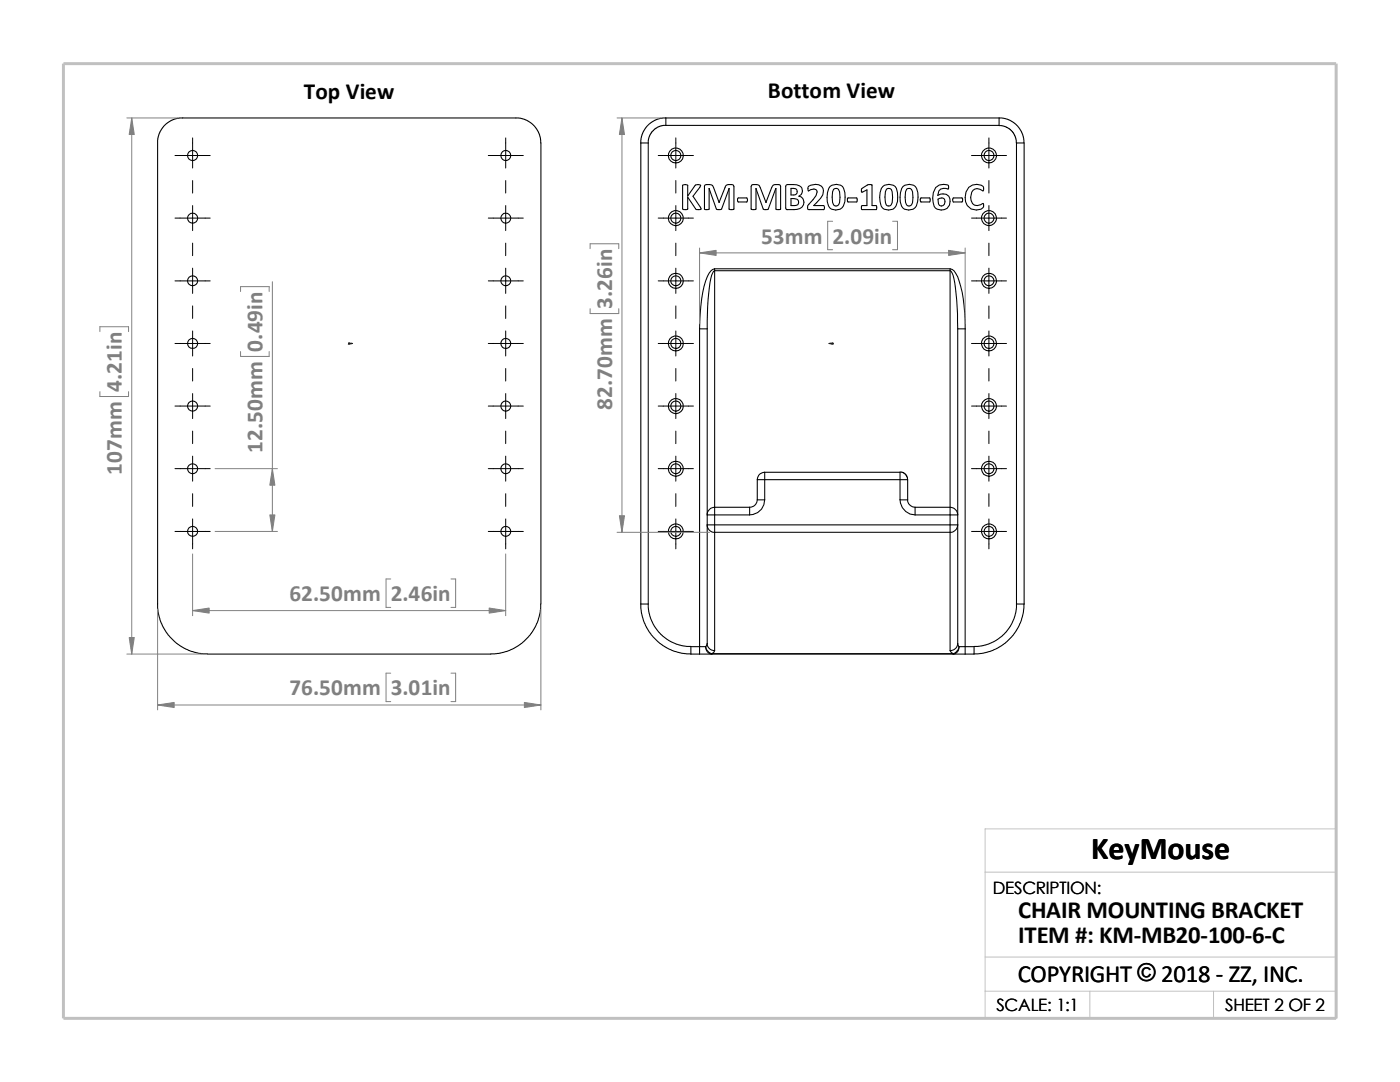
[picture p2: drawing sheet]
<svg xmlns="http://www.w3.org/2000/svg" width="279mm" height="216mm" viewBox="0 0 279 216" stroke-linecap="round" stroke-linejoin="round" font-family="sans-serif">
<path d="M196.6 174h70.1M196.6 191h70.1M196.6 197.8h70.1M217.5 197.8v5.4M242.2 197.8v5.4M26.8 203.2h239.9v-37.8h-70.1v37.8" fill="none" stroke="#c0c0c0" stroke-width=".2"/>
<path d="M12.7 12.7h254v190.5h-254z" fill="none" stroke="#c0c0c0" stroke-width=".59"/>
<g fill="none" stroke="#000" stroke-width=".21">
<path d="M31.5 28.5l.2-1.6 .9-1.7 1.5-1.1 1.7-.6h67.7l1.8 .6 1.4 1.1 1 1.7 .2 1.6v92M31.5 28.5v92.9l.4 2.3 .7 1.5 .9 1.5 1.4 1.4 1.8 1.2 1.6 .7 1.5 .4 1.6 .1M127.9 28.5v92M127.9 28.5h1.5M129.4 28.5v92M132.9 23.5l-.9 .1-1.1 .3-1.1 .7-.7 .6-1 1.7-.2 1.6M132.9 23.5h66.5M132.9 25h-.6l-.9 .3-1.1 .8-.8 1.3-.1 1.1M132.9 23.5v1.5M136.2 37l.5-.2 .5 .2v2.1l1.7-2.2 .9 .1-.1 .4-1.4 1.8 1.5 2.2 .1 .3-.2 .1a.72 .72 0 0 1-.9-.1l-1.6-2.4v2.4a.69 .69 0 0 1-1 0zM141.5 37.6v4.1a.76 .76 0 0 1-.9 0v-4.6l.4-.3a1.11 1.11 0 0 1 1.4 .6l1.1 3M141.5 37.6l1.5 4.1 .2 .1 .8-.1 1.5-4.1"/>
<path d="M141.5 37.6h.1M145.5 37.6v4.1a.8 .8 0 0 0 1 0v-4.4a.37 .37 0 0 0-.5-.5h-.6a.64 .64 0 0 0-.7 .6l-1.2 3M145.5 37.6h.1M147.2 39.6l1.8-.1a.56 .56 0 0 1 0 .8h-1.7l-.1-.2zM150.9 37.6l1.4 4.1 .2 .1 .8-.1 1.6-4.1v4.1a.76 .76 0 0 0 .9 0v-4.6l-.2-.2-.9-.1a.71 .71 0 0 0-.7 .6l-1.1 3M150.9 37.6v4.1l-.2 .1h-.8v-4.5l.1-.4 1-.1 .5 .2 1.4 3.4M150.9 37.6h.1M156.9 36.9h.1a4.5 4.5 0 0 1 2.8 .4 1.17 1.17 0 0 1-.4 1.9 1.33 1.33 0 0 1 1 1.4 1.33 1.33 0 0 1-1.4 1.2 3.2 3.2 0 0 1-2.1-.1l-.1-4.5zM157.9 39.6l1.1 .2a.69 .69 0 0 1 .3 .8 .69 .69 0 0 1-.7 .4h-.7zM157.9 37.6l.9 .1a.67 .67 0 0 1 .3 .8 .67 .67 0 0 1-.7 .4h-.5zM161.4 37.2a1.78 1.78 0 0 1 2.9 .9 4.5 4.5 0 0 1-1.9 2.9h2a.56 .56 0 0 1 0 .8h-3.2a.91 .91 0 0 1 .2-1l1.5-1.8 .2-.7a.58 .58 0 0 0-.7-.6l-1.1 .4-.1-.7zM165.7 37.2a1.74 1.74 0 0 1 1.8-.4 1.74 1.74 0 0 1 1.1 1.6 3.3 3.3 0 0 1-.9 3.3 1.71 1.71 0 0 1-2.6-1.4 4.3 4.3 0 0 1 .6-3.1z"/>
<path d="M166.4 37.8a.72 .72 0 0 1 .9 0 4.2 4.2 0 0 1 0 3.1 .66 .66 0 0 1-.9 0 4.3 4.3 0 0 1 0-3.1zM169.2 39.5h1.7a.56 .56 0 0 1 0 .8h-1.7zM172 37.7l1.2-.8a.57 .57 0 0 1 .8 .1v4h.8l.2 .2-.1 .6h-2.9l-.1-.6 .1-.2h1v-3.1l-1 .5zM176.2 37.2a1.72 1.72 0 0 1 1.9-.3 1.72 1.72 0 0 1 1 1.5 3.4 3.4 0 0 1-.9 3.3 1.69 1.69 0 0 1-2.6-1.4 3.8 3.8 0 0 1 .6-3.1zM176.9 37.8a.72 .72 0 0 1 1 0 4.5 4.5 0 0 1-.1 3.1 .66 .66 0 0 1-.9 0 4.6 4.6 0 0 1 0-3.1zM180.2 37.2a1.74 1.74 0 0 1 1.9-.4 1.74 1.74 0 0 1 1.1 1.6 4.2 4.2 0 0 1-.6 3 1.72 1.72 0 0 1-1.9 .5 1.72 1.72 0 0 1-1-1.6 4.3 4.3 0 0 1 .5-3.1zM180.9 37.8a.72 .72 0 0 1 1 0 4.2 4.2 0 0 1 0 3.1 .66 .66 0 0 1-1 0 4.3 4.3 0 0 1 0-3.1zM183.7 39.6l1.8-.1a.56 .56 0 0 1 0 .8h-1.7zM186.7 37.4a2.28 2.28 0 0 1 2.6-.4v.5l-.1 .2a1.55 1.55 0 0 0-1.8 .4l-.2 .9a1.54 1.54 0 0 1 1.9 0 1.54 1.54 0 0 1 .4 1.9 1.81 1.81 0 0 1-3.1 .3 4.3 4.3 0 0 1 .3-3.8zM187.2 39.8a.84 .84 0 0 1 1.4 .1l-.1 .9a.63 .63 0 0 1-.7 .3 .63 .63 0 0 1-.5-.5zM190.2 39.6l1.7-.1a.56 .56 0 0 1 0 .8h-1.7zM193.3 37.4a2.08 2.08 0 0 1 3 0l-.1 .7a1.37 1.37 0 0 0-2.3 .3 2.04 2.04 0 0 0 .6 2.5 2.3 2.3 0 0 0 1.7-.3l.1 .6-.1 .2a2.2 2.2 0 0 1-2.5 .2 2.2 2.2 0 0 1-1.1-2.2l.2-1.1z"/>
<path d="M199.4 23.5v1.5h-66.5M199.4 23.5l.9 .1 1 .3 .8 .4 .9 .8 1 1.5 .3 1v.9M199.4 25.1l1.3 .2 1.1 .7 .7 1 .4 1.5M202.9 28.5v92M202.9 28.5h1.5v92M142.6 53.6v.4M142.6 54v47.2M142.6 54h47M142.6 53.6h47M142.6 53.6a2.21 2.21 0 0 0-1.5 1.6 29.8 29.8 0 0 0-1.5 10.4M142.6 54a2.18 2.18 0 0 0-.7 1.6 50.3 50.3 0 0 0-.8 10M143.5 40.4h.1"/>
<path d="M152.9 40.4h.1M189.6 54a2.18 2.18 0 0 1 .8 1.6 54.3 54.3 0 0 1 .7 10M189.6 53.6a2.15 2.15 0 0 1 1.5 1.6 28.6 28.6 0 0 1 1.5 10.4M189.6 53.6v.4M189.6 54v47.2M139.6 65.6v63.4M139.6 65.6h1.5M141.1 65.6v39.1M191.1 65.6h1.5M191.1 65.6v39.1M192.6 65.6v63.4M151.1 99.7h1.5"/>
<path d="M151.1 95.7h1.5M151.1 99.7a1.5 1.5 0 0 1-1.5 1.5M151.1 95.7v4M152.6 94.2v1.5M152.6 99.7a2.98 2.98 0 0 1-3 3M152.6 94.2h27v1.5M152.6 95.7v4M152.6 95.7h27M152.6 94.2a1.45 1.45 0 0 0-1.5 1.5M179.6 94.2l.6 .1 .4 .3 .4 .5 .1 .6M179.6 99.7h1.5M179.6 95.7h1.5"/>
<path d="M179.6 99.7a3.1 3.1 0 0 0 3 3M179.6 95.7v4M181.1 99.7a1.43 1.43 0 0 0 1.5 1.5M181.1 95.7v4M141.1 104.7a1.45 1.45 0 0 0 1.5 1.5M141.1 104.7h1.5M141.1 104.7v23.7M142.6 104.7v1.5M142.6 101.2v1.5M142.6 106.2v23.6M142.6 102.7v2M142.6 102.7h7"/>
<path d="M142.6 104.7h47M142.6 106.2h47M142.6 101.2h7M142.6 101.2a1.38 1.38 0 0 0-1.4 1.5h1.4M149.6 101.2v1.5M182.6 102.7h7M182.6 101.2h7M182.6 101.2v1.5M189.6 104.7v1.5M189.6 101.2a1.52 1.52 0 0 1 1.5 1.5h-1.5M189.6 101.2v1.5M189.6 106.2v23.6"/>
<path d="M189.6 102.7v2M189.6 104.7h1.5M191.1 104.7a1.52 1.52 0 0 1-1.5 1.5M191.1 104.7v23.7M107.9 120.5l-.1 1.6-.4 1.6-.6 1.5-1 1.5-1.7 1.7-1.4 .9-1.6 .7-1.6 .4-1.5 .1h-56.6M127.9 120.5h1.5M127.9 120.5l.1 1.8 .6 2 .9 1.8 1.1 1.2 1.7 1.5 1.7 1 2 .5 1.9 .2M129.4 120.5l.1 1.5 .4 1.5 .7 1.5 1.2 1.5 1.6 1.3 1.5 .7 1.5 .4 1.5 .1M137.9 130.5h1.7M139.6 129h1.2M139.6 129h-1.7v1.5M139.6 129v1.5"/>
<path d="M139.6 130.5h2.5M140.8 129a1.74 1.74 0 0 0 1.3 1.4M140.8 129a1.32 1.32 0 0 0 1.3 1.5M141.1 128.4a1.45 1.45 0 0 0 1.5 1.4M141.1 128.4l-.3 .6M142.1 130.5h48.1M142.1 130.4h48.1M142.1 130.4v.1M142.6 129.8l-.1 .4-.4 .2M189.6 129.8l.6 .6M190.2 130.5h2.4M190.2 130.4v.1"/>
<path d="M191.1 128.4l.3 .6M191.1 128.4a1.52 1.52 0 0 1-1.5 1.4M191.4 129h1.2M191.4 129a1.79 1.79 0 0 1-1.2 1.4M191.4 129a1.33 1.33 0 0 1-1.2 1.5M192.6 129h1.8M192.6 129v1.5M194.4 129v1.5h-1.8M202.9 120.5l-.1 1.5-.4 1.5-.8 1.5-1.2 1.5-1.6 1.3-1.4 .7-1.6 .4-1.4 .1M202.9 120.5h1.5M204.4 120.5l-.2 1.8-.6 2-1.3 2.4-1.4 1.4-1.8 1.2-1.6 .7-1.5 .4-1.6 .1"/>
<circle cx="38.4" cy="31" r="1.01"/>
<circle cx="100.9" cy="31" r="1"/>
<circle cx="134.9" cy="31" r="1.49"/>
<circle cx="134.9" cy="31" r="1.01"/>
<circle cx="197.4" cy="31" r="1.5"/>
<circle cx="197.4" cy="31" r="1"/>
<circle cx="38.4" cy="56" r="1"/>
<circle cx="38.4" cy="43.5" r="1"/>
<circle cx="100.9" cy="56" r=".99"/>
<circle cx="100.9" cy="43.5" r=".99"/>
<circle cx="134.9" cy="56" r="1"/>
<circle cx="134.9" cy="43.5" r="1.5"/>
<circle cx="134.9" cy="56" r="1.5"/>
<circle cx="134.9" cy="43.5" r="1"/>
<circle cx="197.4" cy="56" r=".99"/>
<circle cx="197.4" cy="56" r="1.51"/>
<circle cx="197.4" cy="43.5" r="1.51"/>
<circle cx="197.4" cy="43.5" r=".99"/>
<circle cx="38.4" cy="68.5" r="1"/>
<circle cx="100.9" cy="68.5" r=".99"/>
<circle cx="134.9" cy="68.5" r="1"/>
<circle cx="134.9" cy="68.5" r="1.5"/>
<circle cx="197.4" cy="68.5" r=".99"/>
<circle cx="197.4" cy="68.5" r="1.51"/>
<circle cx="38.4" cy="81" r="1.01"/>
<circle cx="38.4" cy="93.5" r="1"/>
<circle cx="100.9" cy="81" r="1"/>
<circle cx="100.9" cy="93.5" r=".99"/>
<circle cx="134.9" cy="81" r="1.01"/>
<circle cx="134.9" cy="81" r="1.5"/>
<circle cx="134.9" cy="93.5" r="1.5"/>
<circle cx="134.9" cy="93.5" r="1"/>
<circle cx="197.4" cy="81" r="1"/>
<circle cx="197.4" cy="81" r="1.51"/>
<circle cx="197.4" cy="93.5" r="1.51"/>
<circle cx="197.4" cy="93.5" r=".99"/>
<circle cx="38.4" cy="106" r="1"/>
<circle cx="100.9" cy="106" r=".99"/>
<circle cx="134.9" cy="106" r="1"/>
<circle cx="134.9" cy="106" r="1.5"/>
<circle cx="197.4" cy="106" r=".99"/>
<circle cx="197.4" cy="106" r="1.51"/>
</g>
<g fill="#00f" stroke="#00f" stroke-width=".2">
<path d="M70 68.5h.4l-.4 .1z"/>
<path d="M165.4 68.5h.4v.1z"/>
</g>
<path d="M69.6 68.5h.8M69.6 68.4l.2 .3M69.7 68.5h.1M69.7 68.4v.3M69.8 68.4l-.3 .3M165.4 68.5h.9M166 68.4l.3 .3M166.1 68.5h.1M166.1 68.4v.3M166.2 68.4l-.3 .3" fill="none" stroke="#00f" stroke-width=".2"/>
<g fill="none" stroke="#000" stroke-width=".2">
<path d="M34.9 31h7.1M38.4 27.5v6M38.4 36v2.5M97.5 31h6.9M100.9 27.5v6M100.9 36v2.5M131.4 31h7M134.9 27.5v6M134.9 36v2.5M193.9 31h7M197.4 27.5v6M197.4 36v2.5"/>
<path d="M34.9 56h7.1M34.9 43.5h7.1M38.4 41v5M38.4 48.5v2.5M38.4 53.5v5M97.5 56h6.9M97.5 43.5h6.9M100.9 41v5M100.9 48.5v2.5M100.9 53.5v5M131.4 56h7M131.4 43.5h7"/>
<path d="M134.9 41v5M134.9 48.5v2.5M134.9 53.5v5M193.9 56h7M193.9 43.5h7M197.4 41v5M197.4 48.5v2.5M197.4 53.5v5M34.9 68.5h7.1M38.4 61v2.5M38.4 66v5M38.4 73.5v2.5"/>
<path d="M38.4 78.5v5M97.5 68.5h6.9M100.9 61v2.5M100.9 66v5M100.9 73.5v2.5M100.9 78.5v5M131.4 68.5h7M134.9 61v2.5M134.9 66v5M134.9 73.5v2.5M134.9 78.5v5M193.9 68.5h7"/>
<path d="M197.4 61v2.5M197.4 66v5M197.4 73.5v2.5M197.4 78.5v5M34.9 93.5h7.1M34.9 81h7.1M38.4 86v2.5M38.4 91v5M38.4 98.5v2.5M97.5 93.5h6.9M97.5 81h6.9M100.9 86v2.5"/>
<path d="M100.9 91v5M100.9 98.5v2.5M131.4 93.5h7M131.4 81h7M134.9 86v2.5M134.9 91v5M134.9 98.5v2.5M193.9 93.5h7M193.9 81h7M197.4 86v2.5M197.4 91v5M197.4 98.5v2.5"/>
<path d="M34.9 106h7.1M38.4 103.5v6M97.5 106h6.9M100.9 103.5v6M131.4 106h7M134.9 103.5v6M193.9 106h7M197.4 103.5v6"/>
</g>
<g fill="none" stroke="#808080" stroke-width=".2">
<path d="M25.3 23.5h10.1M26.3 23.5v107M123.1 23.5h8.8M124.1 23.5v82.7M48 58.2v-1h5.7v1M54.4 56.2v49.8M117.8 49.6v-1h5.7v1M139.6 49.5v15.1M139.6 50.5h53M166.2 44.2h-1v5.6h1M178.1 44.2h1v5.6h-1M192.6 49.5v15.1"/>
<path d="M19.9 78.1v1h5.8v-1M19.9 66.2v-1h5.8v1M48 70.1v1h5.7v-1M117.8 61.6v1h5.7v-1M42.9 93.5h12.5M38.4 110.5v12.4M42.9 106h12.5M78 115.5h-1v5.7h1M90 115.5h.9v5.7h-.9M100.9 110.5v12.4M123.1 106.2h18.5M25.3 130.5h15.1"/>
<path d="M31.5 121.5v20.1M38.4 121.8h62.5M78 134.3h-1v5.7h1M90 134.3h.9v5.7h-.9M107.9 121.5v20.1M31.5 140.7h76.4"/>
</g>
<g fill="#808080" stroke="#808080" stroke-width=".2">
<path d="M38.4 121.8l3.3-.5v1z"/>
<path d="M97.6 121.3l3.3 .5-3.3 .5z"/>
<path d="M104.6 140.2l3.3 .5-3.3 .5z"/>
<path d="M31.5 140.7l3.3-.5v1z"/>
<path d="M26.3 23.5l.5 3.3h-1z"/>
<path d="M25.8 127.2h1l-.5 3.3z"/>
<path d="M54.4 93.5l.5 3.3h-1.1z"/>
<path d="M53.8 102.7h1.1l-.5 3.3z"/>
<path d="M139.6 50.5l3.3-.5v1z"/>
<path d="M189.3 50l3.3 .5-3.3 .5z"/>
<path d="M123.6 102.9h1l-.5 3.3z"/>
<path d="M124.1 23.5l.5 3.3h-1z"/>
</g>
<text font-size="6.4" x="217.8" y="171.4">KeyMouse</text>
<g font-size="4.9">
<text x="203.2" y="183.2">CHAIR MOUNTING BRACKET</text>
<text x="203.2" y="188.1">ITEM #: KM-MB20-100-6-C</text>
<text x="203.1" y="195.9">COPYRIGHT © 2018 - ZZ, INC.</text>
<text x="203.1" y="195.9">COPYRIGHT ©</text>
</g>
<g font-size="4.6">
<text x="60.6" y="19.7">Top View</text>
<text x="153.2" y="19.6">Bottom View</text>
</g>
<g font-size="4.6" fill="#808080">
<text x="151.9" y="48.6">53mm</text>
<text x="166.2" y="48.6">2.09in</text>
<text x="122.2" y="61.6" transform="rotate(-90 122.2 61.6)">3.26in</text>
<text x="52.4" y="70.1" transform="rotate(-90 52.4 70.1)">0.49in</text>
<text x="24.3" y="78.1" transform="rotate(-90 24.3 78.1)">4.21in</text>
<text x="122.2" y="81.8" transform="rotate(-90 122.2 81.8)">82.70mm</text>
<text x="24.3" y="94.8" transform="rotate(-90 24.3 94.8)">107mm</text>
<text x="52.4" y="90.4" transform="rotate(-90 52.4 90.4)">12.50mm</text>
<text x="57.7" y="120">62.50mm</text>
<text x="78" y="120">2.46in</text>
<text x="57.7" y="138.8">76.50mm</text>
<text x="78" y="138.8">3.01in</text>
</g>
<g font-size="3.4">
<text x="198.2" y="178.5">DESCRIPTION:</text>
<text x="198.8" y="201.7">SCALE: 1:1</text>
<text x="244.5" y="201.7">SHEET 2 OF 2</text>
</g>
</svg>
